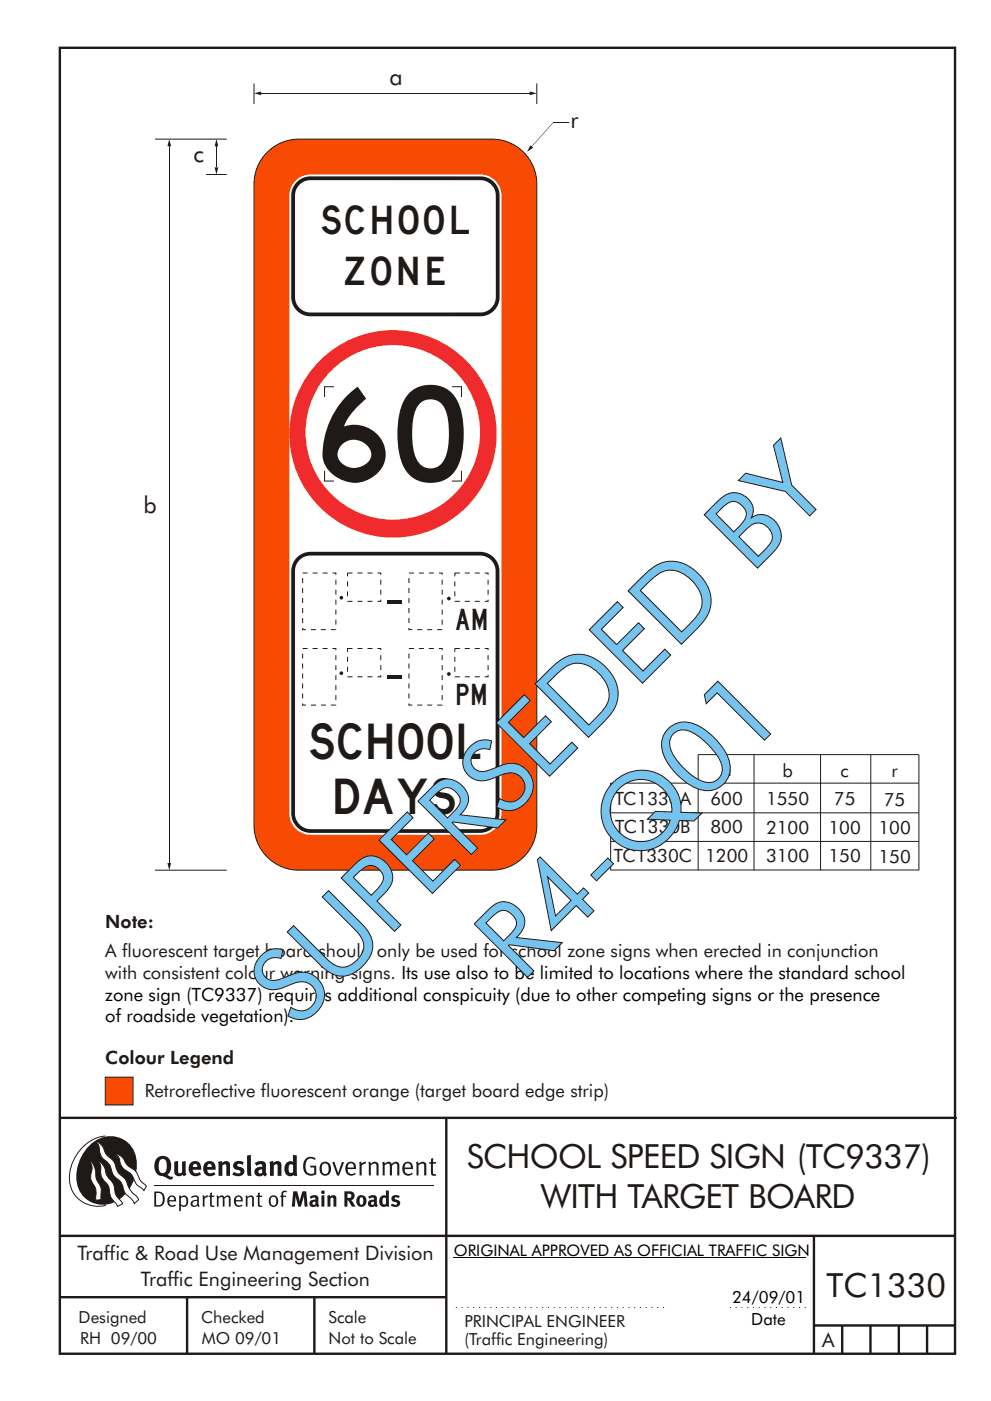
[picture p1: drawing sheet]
<svg xmlns="http://www.w3.org/2000/svg" width="210mm" height="297mm" viewBox="0 0 210 297" stroke-linecap="round" stroke-linejoin="round" font-family="sans-serif">
<path d="M12.7 10.1h189.9v276.9h-189.9z" fill="none" stroke="#1f1a17" stroke-width=".51"/>
<path d="M22.3 228.4h5.9v5.9h-5.9z" fill-rule="evenodd" fill="#f74a03" stroke="#1f1a17" stroke-width=".21"/>
<path d="M12.7 237h190.3M94.7 236.9v50.1M12.7 262h190M12.7 275h82M39.7 275v12M66.7 275v12M172.7 262v25M172.7 281h30M178.7 281v6M184.7 281v6M190.7 281v6M196.7 281v6" fill="none" stroke="#1f1a17" stroke-width=".51"/>
<path d="M96.3 266.6h74.7" fill="none" stroke="#000" stroke-width=".21"/>
<path d="M96.7 277.2h45.2M154.9 277.2h16.6" fill="none" stroke="#1f1a17" stroke-width=".21" stroke-dasharray=".2 1" stroke-linecap="butt"/>
<path d="M148.1 160h46.8M148.1 160v24.5M160 160v24.5M174.1 160v24.5M184.8 160v24.5M195 160v24.5h-65.4v-18.5h65.3M129.6 178.4h65.4M129.7 172.3h65.3" fill="none" stroke="#1f1a17" stroke-width=".21"/>
<path d="M57.1 31.9a9.5 9.5 0 0 1 6.3-2.4h41a9.5 9.5 0 0 1 9.5 9.5v136a9.5 9.5 0 0 1-9.5 9.5h-41a9.5 9.5 0 0 1-9.5-9.5v-136a9.5 9.5 0 0 1 3.2-7.1z" fill-rule="evenodd" fill="#f74a03" stroke="#1f1a17" stroke-width=".21"/>
<path d="M53.9 19.8l1.5-.4v.8l-1.5-.4 1.5-.4z" fill-rule="evenodd" fill="#1f1a17"/>
<path d="M55.4 19.8h56.9" fill="none" stroke="#1f1a17" stroke-width=".21"/>
<path d="M112.4 19.4l1.5 .4-1.5 .4v-.8l1.5 .4z" fill-rule="evenodd" fill="#1f1a17"/>
<path d="M113.9 17.7v4.4" fill="none" stroke="#1f1a17" stroke-width=".21"/>
<path d="M112.5 30.8l.6 .5-1.3 .9z" fill-rule="evenodd" fill="#1f1a17"/>
<path d="M117.3 26l-4.4 5.1z" fill="#1f1a17"/>
<path d="M117.3 26h3.2" fill="none" stroke="#1f1a17" stroke-width=".21"/>
<path d="M62.4 38.6a4.5 4.5 0 0 1 3.5-1.6h36a4.5 4.5 0 0 1 4.5 4.5v131a4.5 4.5 0 0 1-4.5 4.5h-36a4.5 4.5 0 0 1-4.5-4.5v-131a4.4 4.4 0 0 1 1-2.9z" fill-rule="evenodd" fill="#fff"/>
<g fill="#1f1a17">
<path d="M63 38.6l-.9 1.3-.3 1.6v21.7a4.1 4.1 0 0 0 3.9 3.9h36.2a4.1 4.1 0 0 0 4.1-4.1v-21.7a4.1 4.1 0 0 0-3.9-3.9h-36.2a4.1 4.1 0 0 0-2.9 1.2zM63.6 39.2l-.8 1-.2 1.3v21.7a3.3 3.3 0 0 0 3.3 3.1h36.2a3.3 3.3 0 0 0 3.1-3.3v-21.7a3.3 3.3 0 0 0-3.1-3.1h-36.2a3.3 3.3 0 0 0-2.3 1z" fill-rule="evenodd"/>
<path d="M63.2 118a4.1 4.1 0 0 0-1.4 3.1v51.4a4.2 4.2 0 0 0 4.1 4.1h36a4.2 4.2 0 0 0 4.1-4.1v-51.4a4.1 4.1 0 0 0-4.1-4.1h-36a4.1 4.1 0 0 0-2.7 1zM63.5 118.7a3.3 3.3 0 0 0-.9 2.4v51.4a3.4 3.4 0 0 0 3.3 3.3h36a3.4 3.4 0 0 0 3.3-3.3v-51.4a3.3 3.3 0 0 0-3.3-3.3h-36a3.3 3.3 0 0 0-2.4 .9z" fill-rule="evenodd"/>
</g>
<circle cx="83.4" cy="92" r="22" fill="#f02b2e"/>
<circle cx="83.3" cy="91.7" r="18.5" fill="#fff"/>
<path d="M68.9 99.8v2.2h2M70.9 82h-2v2.2M95.9 82h2v2.2M97.9 99.8v2.2h-2" fill="none" stroke="#1f1a17" stroke-width=".21"/>
<g fill="#1f1a17">
<path d="M82.2 143.1h3v.8h-3z"/>
<path d="M82.2 127.1h3v.8h-3z"/>
<circle cx="95.2" cy="142.9" r=".39"/>
<circle cx="95.2" cy="126.9" r=".39"/>
<circle cx="72.4" cy="142.7" r=".39"/>
<circle cx="72.4" cy="126.7" r=".39"/>
</g>
<path d="M64.2 137.5h7.1v12h-7.1zM64.2 121.5h7.1v12h-7.1zM73.7 137.5h7.1v6h-7.1zM73.7 121.5h7.1v6h-7.1zM86.8 137.5h7v12h-7zM86.8 121.5h7v12h-7zM96.5 137.5h7.1v6h-7.1zM96.5 121.5h7.1v6h-7.1z" fill="none" stroke="#1f1a17" stroke-width=".21" stroke-dasharray="1.1 1.1" stroke-linecap="butt"/>
<path d="M53.9 17.7v4.4" fill="none" stroke="#1f1a17" stroke-width=".21"/>
<path d="M45.9 29.5l.4 1.5h-.8l.4-1.5 .4 1.5z" fill-rule="evenodd" fill="#1f1a17"/>
<path d="M45.9 31v4.5" fill="none" stroke="#1f1a17" stroke-width=".21"/>
<path d="M45.5 35.5h.8l-.4 1.5 .4-1.5-.4 1.5z" fill-rule="evenodd" fill="#1f1a17"/>
<path d="M32.9 29.5h15.2M43.7 37h4.4" fill="none" stroke="#1f1a17" stroke-width=".21"/>
<path d="M35.9 29.5l.4 1.5h-.8l.4-1.5 .4 1.5z" fill-rule="evenodd" fill="#1f1a17"/>
<path d="M35.9 31v152" fill="none" stroke="#1f1a17" stroke-width=".21"/>
<path d="M35.5 183h.8l-.4 1.5 .4-1.5-.4 1.5z" fill-rule="evenodd" fill="#1f1a17"/>
<path d="M32.9 184.5h15.2" fill="none" stroke="#1f1a17" stroke-width=".21"/>
<g fill="#1f1a17">
<path d="M64.9 245.6a1.61 1.61 0 0 1 2.1 .1l-.2 .2a1.17 1.17 0 0 0-1.4-.1 1.17 1.17 0 0 0-.6 1.2 1.42 1.42 0 0 0 1.2 1.9l.7-.2v-1.2h-.8l-.1-.4h1.3v1.9a1.82 1.82 0 0 1-2.2-.1 1.82 1.82 0 0 1-.6-2.1l.2-.7z" fill-rule="evenodd"/>
<path d="M68.2 246.6a1.77 1.77 0 0 0 .4 2.6 1.39 1.39 0 0 0 1.4-.5 1.39 1.39 0 0 0 .2-1.5 1.19 1.19 0 0 0-2-.6zM68.5 246.8a.83 .83 0 0 1 1 .1 .83 .83 0 0 1 .2 1 .75 .75 0 0 1-.6 1 .75 .75 0 0 1-.8-.8v-.9z" fill-rule="evenodd"/>
<path d="M70.5 246.4l.4-.1 .8 2.4 .8-2.3h.5l-1.1 2.8h-.4z" fill-rule="evenodd"/>
<path d="M73.6 246.7a1.74 1.74 0 0 0 .5 2.5h.9l.5-.3-.2-.3a.89 .89 0 0 1-1.1 .2 .89 .89 0 0 1-.4-.9h1.7a1.15 1.15 0 0 0-.4-1.4 1.15 1.15 0 0 0-1.5 .2zM74 246.9a.67 .67 0 0 1 .8-.1 .67 .67 0 0 1 .3 .7h-1.3z" fill-rule="evenodd"/>
<path d="M76.2 246.4l.4-.1 .1 .5 .5-.4 .5-.1-.2 .5a.61 .61 0 0 0-.8 .6v1.8h-.4z" fill-rule="evenodd"/>
<path d="M78.1 246.4l.5-.1 .1 .5a.89 .89 0 0 1 .9-.5 .89 .89 0 0 1 .7 .8v2.1h-.4v-2.1l-.1-.3-.3-.1-.8 .4v2.1h-.4z" fill-rule="evenodd"/>
<path d="M81.1 246.4l.4-.1 .1 .4a.83 .83 0 0 1 .8-.4 .83 .83 0 0 1 .7 .5 .86 .86 0 0 1 .9-.5 .86 .86 0 0 1 .7 .8v2.1h-.4l-.1-2.3a.5 .5 0 0 0-.8 0l-.2 .2v2.1h-.5v-2.2l-.4-.3-.7 .4v2.1h-.4z" fill-rule="evenodd"/>
<path d="M85.7 246.7a1.74 1.74 0 0 0 .5 2.5h.9l.5-.3-.2-.3a.89 .89 0 0 1-1.1 .2 .89 .89 0 0 1-.4-.9h1.7a1.15 1.15 0 0 0-.5-1.4 1.15 1.15 0 0 0-1.4 .2zM86 246.9a.67 .67 0 0 1 .9-.1 .67 .67 0 0 1 .3 .7h-1.3z" fill-rule="evenodd"/>
<path d="M88.3 246.4l.4-.1 .1 .5a.89 .89 0 0 1 .9-.5 .89 .89 0 0 1 .7 .8v2.1h-.4v-2.1l-.1-.3-.3-.1-.8 .4v2.1h-.4z" fill-rule="evenodd"/>
<path d="M91.5 245.7l.4-.2v.9h.7l-.2 .3h-.5v2.1l.1 .1h.5l.1 .3a.71 .71 0 0 1-1.2-.5v-2h-.3v-.3h.3z" fill-rule="evenodd"/>
<path d="M37 246.3l.8-.2v2a.46 .46 0 0 0 .2 .7 .46 .46 0 0 0 .6-.3v-2.2l.8-.1v2.3l.2 .6-.6 .3-.2-.3a1.03 1.03 0 0 1-1.2 .2 1.03 1.03 0 0 1-.6-1z" fill-rule="evenodd"/>
<path d="M40.4 246.6a1.64 1.64 0 0 0 0 2.3 1.64 1.64 0 0 0 2.3 .1l-.4-.5a.78 .78 0 0 1-.9 .3 .78 .78 0 0 1-.5-.8h1.8a1.37 1.37 0 0 0-.6-1.6 1.37 1.37 0 0 0-1.7 .2zM41 246.9a.48 .48 0 0 1 .7-.1 .48 .48 0 0 1 .2 .6h-1z" fill-rule="evenodd"/>
<path d="M43.5 246.6a1.65 1.65 0 0 0-.2 2 1.65 1.65 0 0 0 1.9 .7l.5-.3-.3-.5a.78 .78 0 0 1-.9 .3 .78 .78 0 0 1-.5-.8h1.8a1.37 1.37 0 0 0-.6-1.6 1.37 1.37 0 0 0-1.7 .2zM44.1 246.9a.48 .48 0 0 1 .6-.1 .48 .48 0 0 1 .2 .6h-.9z" fill-rule="evenodd"/>
<path d="M46.3 246.4l.7-.3 .1 .4a.95 .95 0 0 1 1-.3 .95 .95 0 0 1 .7 .9v2.2h-.8v-2.3l-.3-.2-.5 .3v2.2h-.8z" fill-rule="evenodd"/>
<path d="M49.7 246.5a1.73 1.73 0 0 1 2-.1l-.2 .6-.6-.2a.42 .42 0 0 0-.6 .3l.2 .2a1.23 1.23 0 0 1 1.4 1 1.47 1.47 0 0 1-2.3 .9l-.3-.1 .3-.6 .7 .3a.47 .47 0 0 0 .7-.3 .87 .87 0 0 0-1-.6l-.4-.2-.1-.4z" fill-rule="evenodd"/>
<path d="M54.1 246.6l.3 .6 .3-.2a.62 .62 0 0 1 .9 0v.4a1.21 1.21 0 0 0-1.3 .3 1.21 1.21 0 0 0-.2 1.4 1.19 1.19 0 0 0 1.7 0l.5 .3 .4-.4-.3-.4v-1.3a.96 .96 0 0 0-1.3-1.1zM55 248.1l.6-.1v.6a.43 .43 0 0 1-.6 .1 .43 .43 0 0 1 0-.6z" fill-rule="evenodd"/>
<path d="M57.2 246.4l.7-.3 .1 .4a.95 .95 0 0 1 1-.3 .95 .95 0 0 1 .7 .9v2.2h-.8v-2.3l-.3-.2-.5 .3v2.2h-.8z" fill-rule="evenodd"/>
<path d="M62.2 244.8v1.6a1.29 1.29 0 0 0-1.4 .1 1.29 1.29 0 0 0-.5 1.3 1.24 1.24 0 0 0 .5 1.4 1.24 1.24 0 0 0 1.5-.1l.1 .2h.7l-.1-4.3zM61.5 246.9h.4l.3 .1v1.5l-.3 .2a.48 .48 0 0 1-.6-.5 1.52 1.52 0 0 1 .2-1.3z" fill-rule="evenodd"/>
<path d="M52.4 245l.8-.2 .2 4.5h-.8l-.1-.2z" fill-rule="evenodd"/>
</g>
<path d="M22.4 240.9a9 9 0 0 0-7.4 10.8 6.2 6.2 0 0 0 7.5 3.9M32.7 251.4h59.4" fill="none" stroke="#1f1a17" stroke-width=".21"/>
<path d="M19.1 242.7a5.7 5.7 0 0 1 6.5-1.4 5.7 5.7 0 0 1 3.4 5.7 8.6 8.6 0 0 1-6.2 8.4 5.7 5.7 0 0 1-6.5-7.1 9.9 9.9 0 0 1 2.8-5.6z" fill-rule="evenodd" fill="#1f1a17"/>
<path d="M24.4 244.6a3.1 3.1 0 0 1 2.3 2.1l.8 .8a3.2 3.2 0 0 1 2 2.3l.4 .7 1.2 1-.6 .9-.2-.3a3.5 3.5 0 0 1-1.9-2 3.8 3.8 0 0 0-2.1-2.2 3.5 3.5 0 0 1-1-2.3zM20.4 242a3.4 3.4 0 0 1 1.9 2.4l.7 .9a3.3 3.3 0 0 1 1.7 2.5 4.4 4.4 0 0 0 1.7 2l.3 .3a6.1 6.1 0 0 0 2.5 3.7l.2 .5-.9 .9a6.1 6.1 0 0 0-1.9-2.2l-.4-.7a3.6 3.6 0 0 0-1.9-2.8l-.6-1.1a3.6 3.6 0 0 0-1.9-2.8 3.7 3.7 0 0 1-.8-2.4zM21 246.2a3.4 3.4 0 0 1 1.5 2.7l.6 .9a3.8 3.8 0 0 1 1.4 3.1l.3 .8 1.2 1.5-1 .6-.5-.8a3.2 3.2 0 0 1-1.3-2.8 4.3 4.3 0 0 0-1.4-2.2 4.7 4.7 0 0 1-.5-2.9zM19.2 246.1a5.1 5.1 0 0 1 1.2 3.7l.3 .7a3.1 3.1 0 0 1 .7 3l.1 .8-1.1 .2-.1-.8a3.5 3.5 0 0 0-.9-3.2 3.6 3.6 0 0 1 .1-2.6z" fill-rule="evenodd" fill="#fff" stroke="#1f1a17" stroke-width=".21"/>
<g fill="#1f1a17">
<path d="M33.4 245.5a2.51 2.51 0 0 0 .4 3.7l.8 .2a2.78 2.78 0 0 0 2 .6l.2-.5h-.6l-.7-.4a2.56 2.56 0 0 0 0-3.8 1.83 1.83 0 0 0-2.1 .2zM34 245.9a.87 .87 0 0 1 1 0 .87 .87 0 0 1 .4 .9v.4a1.17 1.17 0 0 1-.9 1.5h-.3a2.38 2.38 0 0 1-.2-2.8z" fill-rule="evenodd"/>
<path d="M33.1 252.9v2.6a1.12 1.12 0 0 0 1.2-.3 1.12 1.12 0 0 0 .2-1.1l-.1-.6-.3-.4zM32.7 252.6h1.1a1.67 1.67 0 0 1 1.2 1.7 1.67 1.67 0 0 1-1.3 1.5h-1zM36.1 253.9l-.2 .6h1.1a.55 .55 0 0 0-.3-.7 .55 .55 0 0 0-.6 .1zM35.8 253.8a.95 .95 0 0 1 1.2-.2 .95 .95 0 0 1 .4 1.1h-1.5a.72 .72 0 0 0 .4 .8 .72 .72 0 0 0 .9-.1l.1 .2a1.15 1.15 0 0 1-1.5 0 1.15 1.15 0 0 1-.2-1.5zM38.4 254.1v1.2a.7 .7 0 0 0 .9 .1 .7 .7 0 0 0 .2-.9 .61 .61 0 0 0-.4-.7 .61 .61 0 0 0-.7 .3zM38 253.5l.3-.1 .1 .4a.95 .95 0 0 1 1.2-.1 .95 .95 0 0 1 .3 1.1 .92 .92 0 0 1-.5 1 .92 .92 0 0 1-1-.2v1.1l-.4 .1zM40.9 254.9a.5 .5 0 0 0 .2 .7 .5 .5 0 0 0 .7-.3v-.7zM40.5 253.8a1 1 0 0 1 1.7 .2v1.4l.2 .3-.2 .2-.3-.3a.78 .78 0 0 1-1.4-.1 .78 .78 0 0 1 .8-1.1h.5a.58 .58 0 0 0-.3-.7 .58 .58 0 0 0-.7 .3zM43 253.5l.3-.1 .1 .4 .3-.3h.5l-.2 .3a.52 .52 0 0 0-.6 .6v1.4h-.4zM44.6 252.9l.4-.1-.1 .7h.6l-.1 .3h-.5v1.5a.35 .35 0 0 0 .6 .3v.2a.57 .57 0 0 1-.6 .1 .57 .57 0 0 1-.3-.5v-1.6h-.3v-.3h.3zM45.9 253.5l.4-.1 .1 .4 .2-.2a.64 .64 0 0 1 1 .2 .7 .7 0 0 1 .8-.4 .7 .7 0 0 1 .5 .7v1.7h-.4v-1.7l-.2-.3-.7 .3v1.7h-.3v-1.6a.38 .38 0 0 0-.3-.5 .38 .38 0 0 0-.5 .3l-.1 .1v1.7h-.4zM50.2 253.9l-.2 .6h1.1a.55 .55 0 0 0-.2-.7 .55 .55 0 0 0-.7 .1zM49.9 253.8a.95 .95 0 0 1 1.2-.2 .95 .95 0 0 1 .4 1.1h-1.5a.72 .72 0 0 0 .4 .8 .72 .72 0 0 0 .9-.1l.1 .2a1.15 1.15 0 0 1-1.5 0 1.15 1.15 0 0 1-.2-1.5zM52.1 253.5l.3-.1 .1 .4a.72 .72 0 0 1 .8-.4 .72 .72 0 0 1 .6 .7v1.7h-.4v-1.5a.45 .45 0 0 0-.3-.6 .45 .45 0 0 0-.5 .3l-.2 .1v1.7h-.3zM54.7 252.9l.4-.1v.7h.6l-.1 .3h-.5v1.5a.35 .35 0 0 0 .5 .3v.2a.57 .57 0 0 1-.6 .1 .57 .57 0 0 1-.3-.5v-1.6h-.3v-.3h.3zM57.6 253.9l-.2 .7a.65 .65 0 0 0 .3 .9 .65 .65 0 0 0 .8-.3l.1-.1a.93 .93 0 0 0-.7-1.4zM57.3 253.8a1.12 1.12 0 0 1 1.4 0 1.12 1.12 0 0 1 .2 1.4 1.01 1.01 0 0 1-1.2 .7 1.01 1.01 0 0 1-.7-1.2zM59.9 252.6l.5-.2 .5 .2-.2 .2-.3-.1-.3 .2v.6h.6l-.1 .3h-.5v2h-.4v-2h-.2v-.3h.2zM62.2 252.6l-.3 3.2h.7l.1-2.2 .6 2.2h.5l.7-2.2 .1 2.2h.7l-.3-3.2h-.9l-.5 2.1-.5-2.1zM65.7 253.7l.3 .5a.51 .51 0 0 1 .5-.3 .51 .51 0 0 1 .4 .4v.1a.88 .88 0 0 0-1.1 .3 .88 .88 0 0 0 .2 1.1 .9 .9 0 0 0 1.1-.1l.3 .3 .4-.4-.3-.3v-1.1a.87 .87 0 0 0-.4-.8 .87 .87 0 0 0-1 .1zM66.4 254.9l.5-.1v.5l-.1 .1h-.3l-.2-.1zM68.2 253.5v2.3h.6v-2.4zM68.1 252.8a.4 .4 0 0 0 .8 0 .4 .4 0 0 0-.8 0zM69.4 253.5l.1 2.3h.6v-1.7a.33 .33 0 0 1 .4-.2 .33 .33 0 0 1 .2 .4v1.5h.7v-1.7a.75 .75 0 0 0-.6-.7 .75 .75 0 0 0-.8 .3v-.3zM73.1 252.6v3.2h.6v-1.3l.3 .2 .7 1.1h.7l-.9-1.4a.94 .94 0 0 0 .7-1 .94 .94 0 0 0-.9-.8zM73.7 253.1a.51 .51 0 0 1 .7 .1 .51 .51 0 0 1-.1 .8h-.6zM75.9 253.7a1.19 1.19 0 0 0-.1 1.8 1.19 1.19 0 0 0 1.7-.1 1.19 1.19 0 0 0 0-1.6 1.19 1.19 0 0 0-1.6-.1zM76.5 253.9h.2a.99 .99 0 0 1 0 1.5 1.06 1.06 0 0 1-.2-1.5zM78.1 253.7l.3 .5a.51 .51 0 0 1 .5-.3 .51 .51 0 0 1 .4 .4v.1a.88 .88 0 0 0-1.1 .3 .88 .88 0 0 0 .2 1.1 .9 .9 0 0 0 1.1-.1l.3 .3 .4-.4-.2-.3v-1.1a.87 .87 0 0 0-.5-.8 .87 .87 0 0 0-1 .1zM78.9 254.9l.4-.1v.5l-.1 .1h-.3l-.2-.1zM81.9 252.4v1.2a1.2 1.2 0 0 0-1.4 .5 1.2 1.2 0 0 0 .2 1.5l.5 .3 .8-.2v.1h.6l-.1-3.3zM81.4 254l.5 .1-.1 1.2a.46 .46 0 0 1-.5 0 .46 .46 0 0 1-.2-.6zM83.3 253.6a.79 .79 0 0 0-.2 1 .79 .79 0 0 0 1 .3 .33 .33 0 0 1 0 .5 .33 .33 0 0 1-.5 0l-.5-.2-.2 .4a1.15 1.15 0 0 0 1.2 .3 1.15 1.15 0 0 0 .8-1 1.49 1.49 0 0 0-1.2-.7 .4 .4 0 0 1 .3-.4 .4 .4 0 0 1 .4 .1l.2 .1 .2-.4a1.47 1.47 0 0 0-1.5 0z" fill-rule="evenodd"/>
</g>
<g font-size="22.4" fill="#1f1a17">
<text x="110.6" y="208.6" transform="rotate(-45 110.6 208.6)">R4-Q01</text>
<text x="62.8" y="218.4" transform="rotate(-45 62.8 218.4)">SUPERSEDED BY</text>
</g>
<text font-size="20" fill="#1f1a17" x="68.4" y="102">60</text>
<g font-size="7.5" fill="#1f1a17">
<text x="65.8" y="161">SCHOOL</text>
<text x="71.2" y="172.5">DAYS</text>
</g>
<g font-size="7.1" fill="#1f1a17">
<text x="99" y="247.6">SCHOOL SPEED SIGN (TC9337)</text>
<text x="114.7" y="256">WITH TARGET BOARD</text>
<text x="175.4" y="275">TC1330</text>
</g>
<g font-size="6" fill="#1f1a17">
<text x="68.2" y="49.7">SCHOOL</text>
<text x="73.2" y="60.5">ZONE</text>
</g>
<g font-size="4.9" fill="#1f1a17">
<text x="82.7" y="18">a</text>
<text x="121" y="27.1">r</text>
<text x="41" y="34.3">c</text>
<text x="30.5" y="108.8">b</text>
</g>
<g font-size="4.5" fill="#1f1a17">
<text x="96.8" y="133.5">AM</text>
<text x="97" y="149.5">PM</text>
</g>
<g font-size="4.2" fill="#1f1a17">
<text x="16.4" y="267">Traffic &amp; Road Use Management Division</text>
<text x="29.9" y="272.6">Traffic Engineering Section</text>
<text x="174.4" y="285.6">A</text>
</g>
<g font-size="3.9" fill="#1f1a17">
<text x="153.1" y="164.6">a</text>
<text x="166" y="164.7">b</text>
<text x="178.3" y="164.7">c</text>
<text x="189.1" y="164.7">r</text>
<text x="130.4" y="170.6">TC1330A</text>
<text x="150.7" y="170.7">600</text>
<text x="162.5" y="170.7">1550</text>
<text x="176.9" y="170.7">75</text>
<text x="187.5" y="170.8">75</text>
<text x="130.5" y="176.6">TC1330B</text>
<text x="150.7" y="176.7">800</text>
<text x="162.5" y="176.7">2100</text>
<text x="175.8" y="176.7">100</text>
<text x="186.4" y="176.8">100</text>
<text x="130.2" y="182.7">TC1330C</text>
<text x="149.6" y="182.8">1200</text>
<text x="162.5" y="182.8">3100</text>
<text x="175.8" y="182.8">150</text>
<text x="186.4" y="182.9">150</text>
<text x="22.3" y="196.8">Note:</text>
<text x="22.3" y="202.8">A fluorescent target board should only be used for school zone signs when erected in conjunction</text>
<text x="22.3" y="207.5">with consistent colour warning signs. Its use also to be limited to locations where the standard school</text>
<text x="22.3" y="225.5">Colour Legend</text>
<text x="30.7" y="232.6">Retroreflective fluorescent orange (target board edge strip)</text>
</g>
<g font-size="3.9">
<text x="22.3" y="212.1">zone sign (TC9337) requires additional conspicuity (due to other competing signs or the presence</text>
<text x="22.3" y="216.8">of roadside vegetation).</text>
</g>
<g font-size="3.6">
<text x="155.3" y="276.2">24/09/01</text>
<text x="159.4" y="281">Date</text>
</g>
<g font-size="3.5" fill="#1f1a17">
<text x="16.7" y="280.5">Designed</text>
<text x="42.7" y="280.5">Checked</text>
<text x="69.7" y="280.5">Scale</text>
<text x="98.5" y="281.4">PRINCIPAL ENGINEER</text>
<text x="17" y="284.9">RH 09/00</text>
<text x="42.8" y="284.9">MO 09/01</text>
<text x="69.7" y="285">Not to Scale</text>
<text x="98.5" y="285.1">(Traffic Engineering)</text>
</g>
<text font-size="3.4" x="96.3" y="266.3">ORIGINAL APPROVED AS OFFICIAL TRAFFIC SIGN</text>
</svg>
